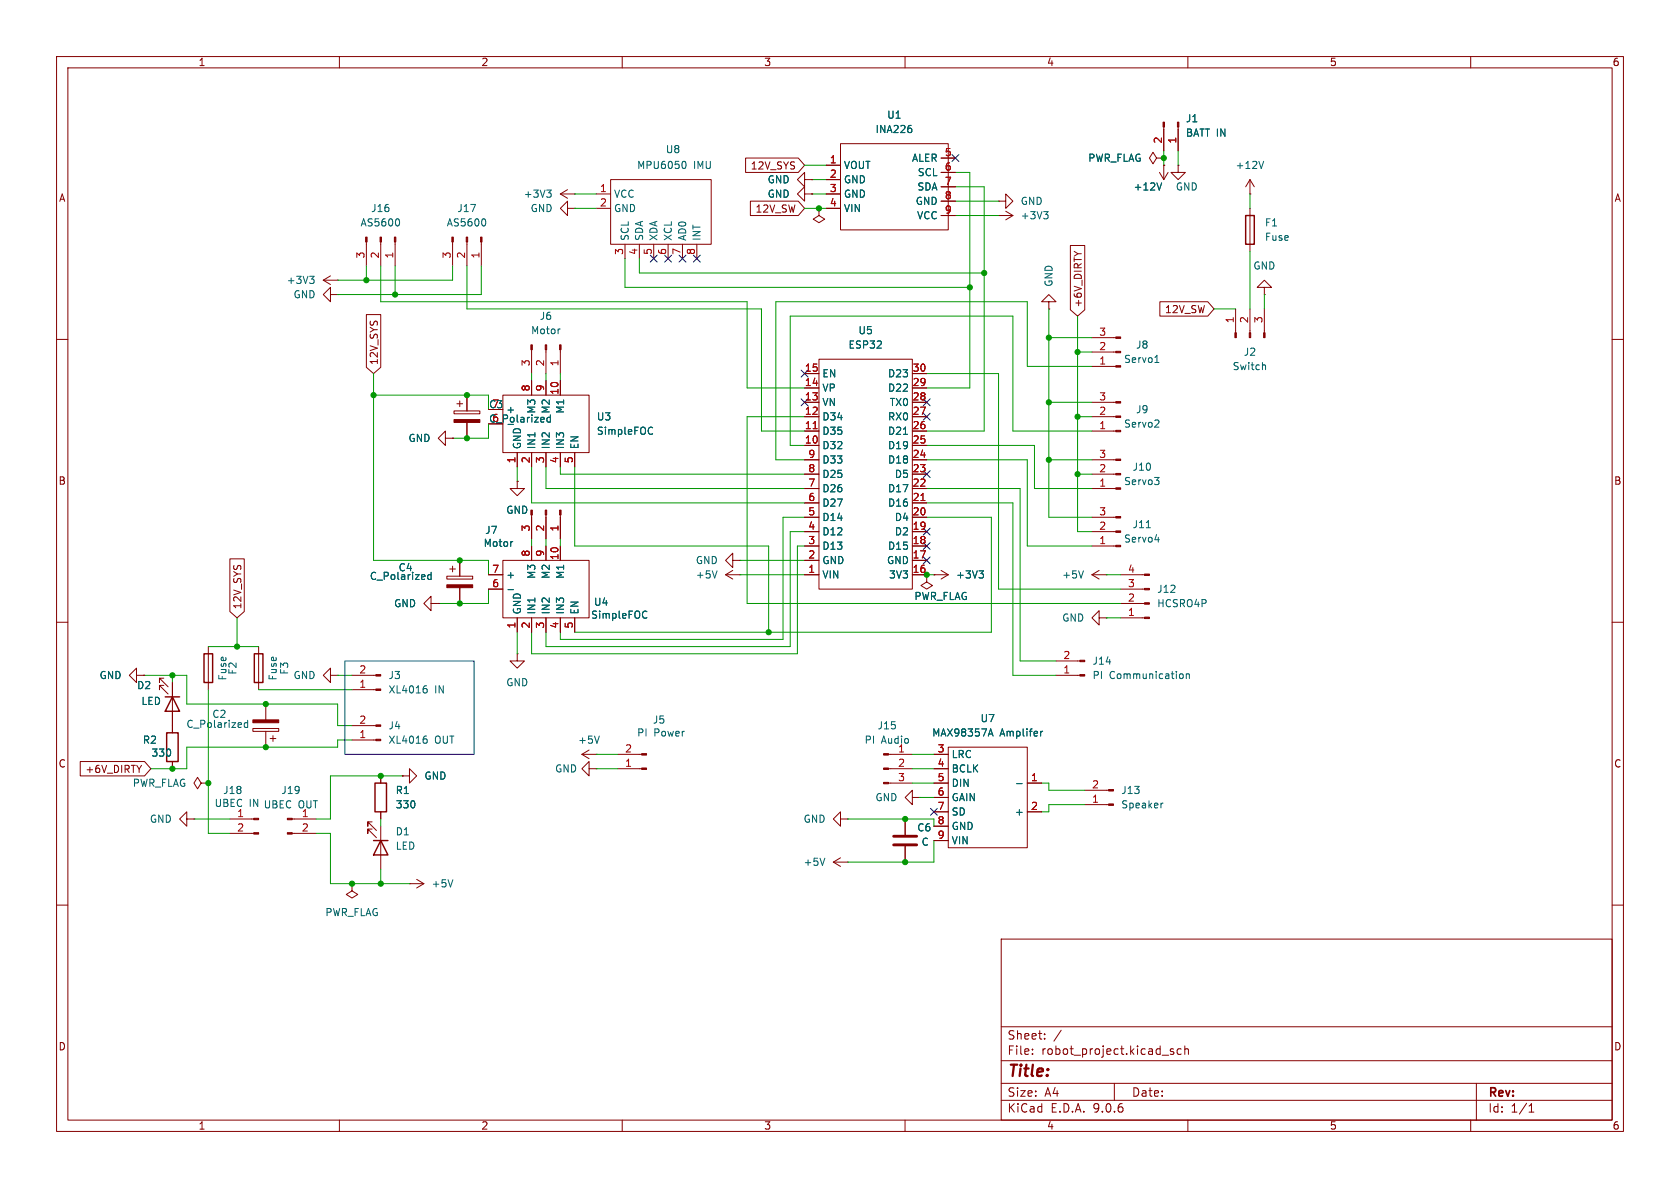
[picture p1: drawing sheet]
<svg xmlns="http://www.w3.org/2000/svg" width="297mm" height="210mm" viewBox="0 0 297 210" stroke-linecap="round" stroke-linejoin="round" font-family="sans-serif">
<g fill="none" stroke="#840000" stroke-width=".18">
<path d="M10 10h277v190h-277zM12 12h273v186h-273zM60 10v2M110 10v2M160 10v2M210 10v2M260 10v2M99.1 34.3h2.5M99.1 34.3l1.2 .8M100.3 36.8v-1.2l-1.2 1.2 1.2 1.3v-1.3h1.3M100.3 33.5l-1.2 .8M101.6 34.3h.1"/>
<path d="M101.6 36.8h.1M105.4 34.3h2.5M105.4 36.8h2.5M107.9 31.8h17.8v11.4h-17.8zM131.8 27.9h9.3l1.1 1.3-1.1 1.3h-9.3zM132.7 35.6h8.4l1.1 1.2-1.1 1.3h-8.4zM142.2 34.3v-1.3l-1.2 1.3 1.2 1.3v-1.3h1.3M142.2 31.8v-1.3l-1.2 1.3 1.2 1.2v-1.2h1.3M143.5 34.3h.1M143.5 31.8h.1M144.8 36.8v1.3l1 .6-1 .7-1-.7 1-.6M144.8 36.8h.1"/>
<path d="M146 29.2h2.6M146 31.8h2.6M146 34.3h2.6M146 36.8h2.6M148.6 25.4h19v15.2h-19zM166.4 27.9h2.5M166.4 30.5h2.5M166.4 33h2.5M166.4 35.6h2.5M166.4 38.1h2.5M176.5 38.1h.1M176.5 35.6h1.3v-1.3l1.3 1.3-1.3 1.2v-1.2"/>
<path d="M176.5 35.6h.1M176.5 38.1h2.6M177.8 37.3l1.3 .8M179.1 38.1l-1.3 .8M204.5 27.9l-.7-1-.6 1 .6 1.1 .7-1.1h1.2M205 30.5l.7 1.3M205.7 27.9h.1M205.7 29.2h.1M205.7 22.5v4.2M205.7 29.2v2.6M206.5 30.5l-.8 1.3M208.3 29.2v1.3h1.2l-1.2 1.3-1.3-1.3h1.3"/>
<path d="M208.3 29.2h.1M208.3 22.5v4.2M221 34.3h.1M221 31.8v2.5M221 36.8v7.7M221 31.8l-.8 1.2M221 31.8l.7 1.2M57.1 49.5l1.3 .8M57.1 49.5h2.6M58.4 52.1v-1.3l-1.3 1.3 1.3 1.2v-1.2h1.3M58.4 48.8l-1.3 .7M59.7 49.5h.1"/>
<path d="M59.7 52.1h.1M64.8 55.6h2.5v9.3l-1.3 1.1-1.2-1.1zM64.8 42.8v4.2M67.3 42.8v4.2M69.8 42.8v4.2M80 42.8v4.2M82.5 42.8v4.2M85.1 42.8v4.2M110.5 43.2v2.5M113 43.2v2.5M115.6 43.2v2.5M118.1 43.2v2.5"/>
<path d="M120.6 43.2v2.5M123.2 43.2v2.5M185.4 53.3h1.3l-1.3-1.2-1.3 1.2h1.3v1.3M185.4 54.6h.1M189.2 43.4h2.6v11.4l-1.3 1.1-1.3-1.1zM193 59.7h4.3M205 53.3h8.5l1.1 1.3-1.1 1.3h-8.5zM218.4 54.6v4.2M221 54.6v4.2M223.5 50.8h1.3l-1.3-1.3-1.3 1.3h1.3v1.3M223.5 52.1h.1M223.5 54.6v4.2"/>
<path d="M10 60h2M78.7 77.5v-1.3l-1.2 1.3 1.2 1.2v-1.2h1.3M80 77.5h.1M80.3 72.6h4.5v.6h-4.5zM80.8 71.4h1M81.3 70.9v1M82.5 69.9v2.7M82.5 74.7v2.8M88.9 69.9h15.2v10.1h-15.2zM94 61.8v4.2M94 67.3v2.6M96.5 61.8v4.2"/>
<path d="M96.5 67.3v2.6M99.1 61.8v4.2M99.1 67.3v2.6M142.2 78.7h2.6M142.2 76.2h2.6M142.2 73.7h2.6M142.2 71.1h2.6M142.2 68.6h2.6M142.2 66h2.6M144.8 63.5h16.5v40.6h-16.5zM161.3 78.7h2.5M161.3 76.2h2.5"/>
<path d="M161.3 73.7h2.5M161.3 71.1h2.5M161.3 68.6h2.5M161.3 66h2.5M193 76.2h4.3M193 73.7h4.3M193 71.1h4.3M193 64.8h4.3M193 62.2h4.3M285 60h2M40.6 98.8h2.6v9.3l-1.3 1.1-1.3-1.1zM81.3 99.1v2.8"/>
<path d="M88.9 99.1h15.2v10.1h-15.2zM91.4 85.1v1.3h1.3l-1.3 1.2-1.2-1.2h1.2M91.4 85.1h.1M91.4 80v2.6M94 80v2.6M94 91v4.3M94 96.5v2.6M96.5 80v2.6M96.5 91v4.3M96.5 96.5v2.6M99.1 80v2.6M99.1 91v4.3"/>
<path d="M99.1 96.5v2.6M101.6 80v2.6M129.5 99.1v-1.3l-1.2 1.3 1.2 1.2v-1.2h1.3M130.8 99.1h.1M142.2 96.5h2.6M142.2 94h2.6M142.2 91.4h2.6M142.2 99.1h2.6M142.2 88.9h2.6M142.2 86.4h2.6M142.2 83.8h2.6M142.2 81.3h2.6"/>
<path d="M161.3 96.5h2.5M161.3 94h2.5M161.3 91.4h2.5M161.3 99.1h2.5M161.3 88.9h2.5M161.3 86.4h2.5M161.3 83.8h2.5M161.3 81.3h2.5M193 96.5h4.3M193 94h4.3M193 91.4h4.3M193 86.4h4.3"/>
<path d="M193 83.8h4.3M193 81.3h4.3M10 110h2M24.1 119.4v-1.3l-1.2 1.3 1.2 1.3v-1.3h1.3M25.4 119.4h.1M29 119.9h-.8v.8v-.8l1.5 1.5M36.8 114.3v7.6M45.7 114.3v7.6M58.4 119.4v-1.3l-1.3 1.3 1.3 1.3v-1.3h1.3M59.7 119.4h.1M62.2 119.4h4.2M76.2 106.7v-1.3l-1.3 1.3 1.3 1.3v-1.3h1.3"/>
<path d="M77.5 106.7h.1M79 101.9h4.6v.5h-4.6zM79.5 100.6h1M80 100.1v1M81.3 103.9v2.8M86.4 101.6h2.5M86.4 104.1h2.5M91.4 115.6v1.2h1.3l-1.3 1.3-1.2-1.3h1.2M91.4 115.6h.1M91.4 109.2v2.6M94 109.2v2.6M96.5 109.2v2.6"/>
<path d="M99.1 109.2v2.6M101.6 109.2v2.6M128.3 101.6l1.2 .8M128.3 101.6h2.5M129.5 100.8l-1.2 .8M130.8 101.6h.1M142.2 101.6h2.6M161.3 101.6h2.5M163.8 101.6v1.3l1 .6-1 .6-1-.6 1-.6M163.8 101.6h.1M165.1 101.6h.1M165.1 101.6h2.5"/>
<path d="M166.4 100.8l1.2 .8M167.6 101.6l-1.2 .8M186.7 119.4h4.2M186.7 116.8h4.2M193 101.6h2.6M193 101.6l1.3 .8M194.3 109.2v-1.2l-1.3 1.2 1.3 1.3v-1.3h1.3M194.3 100.8l-1.3 .8M195.6 109.2h.1M195.6 101.6h.1M198.1 101.6h4.2M198.1 109.2h4.2"/>
<path d="M198.1 106.7h4.2M198.1 104.1h4.2M285 110h2M14.2 134.6h11.4l1.1 1.3-1.1 1.3h-11.4zM29 121.2h-.8v.7v-.7l1.5 1.5M30.5 120.7v8.8M30.5 134.6v1.3M35.6 138.4l-.7-1-.6 1 .6 1 .7-1h1.2M36.8 138.4h.1M44.7 128.8h4.6v.5h-4.6zM47 124.5v2.8M47 129.3v2.8"/>
<path d="M47.8 130.6h1M48.3 130v1.1M62.2 121.9h4.2M62.2 130.8h4.2M62.2 128.3h4.2M67.3 137.2v1.2M71.1 137.2h1.3v-1.3l1.3 1.3-1.3 1.2v-1.2M71.1 137.2h.1M102.9 133.4h2.5M102.9 133.4l1.2 .7M104.1 135.9v-1.3l-1.2 1.3 1.2 1.3v-1.3h1.3M104.1 132.6l-1.2 .8"/>
<path d="M105.4 135.9h.1M105.4 133.4h.1M109.2 133.4h4.2M109.2 135.9h4.2M157.1 133.4h4.2M157.1 135.9h4.2M157.1 138.4h4.2M165.1 133.4h2.5M165.1 135.9h2.5M165.1 138.4h2.5M167.6 132.1h14v17.8h-14zM181.6 138.4h2.5"/>
<path d="M191.8 139.7h4.2M33 144.8v-1.3l-1.3 1.3 1.3 1.3v-1.3h1.3M34.3 144.8h.1M40.6 144.8h4.3M40.6 147.3h4.3M51.7 144.8h4.2M51.7 147.3h4.2M62.2 156.2v1.3l1 .6-1 .7-1-.7 1-.6M62.2 156.2h.1M65.8 145.3h-.8v.8v-.8l1.5 1.5M65.8 146.6h-.8v.7v-.7l1.5 1.5M67.3 143.5v1.3"/>
<path d="M67.3 146.1v7.6M72.4 156.2h.1M72.4 156.2h2.5M73.7 155.4l1.2 .8M74.9 156.2l-1.2 .8M147.3 152.4l1.3 .8M147.3 152.4h2.6M148.6 144.8v-1.3l-1.3 1.3 1.3 1.3v-1.3h1.3M148.6 151.6l-1.3 .8M149.9 152.4h.1M149.9 144.8h.1M160 144.8v2.8"/>
<path d="M160 149.6v2.8M161.3 141v-1.3l-1.3 1.3 1.3 1.2v-1.2h1.3M162.6 141h.1M165.1 141h2.5M165.1 143.5h2.5M165.1 146.1h2.5M165.1 148.6h2.5M181.6 143.5h2.5M191.8 142.2h4.2M10 160h2M177 166h108v32h-108zM285 160h2"/>
<path d="M60 198v2M110 198v2M160 198v2M177 194.5h108M177 191.5h108M177 187.5h108M177 181.5h108M182.5 186.3v.1M182.5 185.5v.1M184.7 183.6v.1M184.7 182.8v.1M187.6 182.1l-1.3 2"/>
<path d="M197 191.5v3M207.5 185.5l-.4-.1-.2 .2 .1 .2 .5 .2v.3h-.6M208.8 185.5l-.4-.1-.3 .3v.4l.1 .2h.6M209.5 185.5l.2-.1 .3 .1 .1 .9M209.5 184.9v1.5M210 198v2M260 198v2M261 191.5v6.5M270.3 196.6h.9M270.3 195.5l.4-.4v1.5"/>
</g>
<g fill="none" stroke="#006464" stroke-width=".18">
<path d="M70.5 38.7l.1 .5-.1 .7M85.7 38.7l.2 .5-.2 .7M96.7 33.6h.7l-.4 .5M97.2 34.1l.2 .2v.3l-.2 .3M120.9 28.5a.68 .68 0 0 1 .4 .7 .68 .68 0 0 1-.4 .6M161.1 22.7l.1 .2-.1 .5M184.5 37.4h.8l-.4 .5M185 37.9l.3 .2v.3l-.3 .3M205.4 32.3l-.5 1.3M223.4 28.5l-.4 1.3M54.7 48.8h.8l-.4 .5M55.3 49.3l.2 .3v.3l-.2 .2"/>
<path d="M98.9 58.2h.1M97.3 73.4v1.2M97.3 73.8h-.4l-.2 .2 .1 .6h.5M115 75.5l.4 .1M115.4 76.7l-.4 .1M159.7 76.8h.7M204.2 64.1h.7M204.4 63l.1-.2v1.3M204.7 74.2l.2 .3-.1 .3-.7 .7h.8M223.4 64.5l.3 .2v.6M90.5 95.7h.1M202.7 93.3h.7"/>
<path d="M204.1 84.4h.8l-.4 .5M204.2 95.4h.8M204.8 84.9l.1 .2-.1 .5M76.2 101.2v1.2M76.2 101.6h-.3l-.3 .2 .1 .6h.5M89.8 104.2h1M114 108l.4 .1M114.4 109.2l-.4 .1M126.8 100.9l-.5 1.3M173.1 100.9h.8l-.5 .5M173.6 101.4l.3 .2v.3l-.3 .3M191.5 100.9l-.4 1.3"/>
<path d="M208.8 119.1l.3 .1 .1 .2-.1 .4-.3 .2M209.7 119.2l.2-.1 .3 .1 .1 .8M209.7 119.1v.9M43.8 127.3v1.3M43.8 127.8l-.4-.1-.2 .3 .1 .5h.5M75 121.7h.3l.2 .3v.4l-.5 .1M75 130.6h.3l.2 .2v.5l-.5 .1M75.2 121.2h.2M75.2 130.1h.2M106 130.1l-.5 1.3M174.8 129.8h.6M175.1 128.8l.5 1.3"/>
<path d="M179.7 138.5h1M184 129.3v.8M184.3 129.3l-.3 .2M80.1 155.5l-.5 1.3M145.8 151.7l-.4 1.3M205.6 142l-.3 .1"/>
</g>
<g fill="#840000" stroke="#840000" stroke-width=".18">
<path d="M202.3 109.1h.9v.2h-.9z"/>
<path d="M202.3 106.6h.9v.2h-.9z"/>
<path d="M202.3 104h.9v.3h-.9z"/>
<path d="M202.3 101.5h.9v.2h-.9z"/>
<path d="M69.7 41.9h.3v.9h-.3z"/>
<path d="M67.2 41.9h.2v.9h-.2z"/>
<path d="M64.6 41.9h.3v.9h-.3z"/>
<path d="M190.9 119.3h.9v.2h-.9z"/>
<path d="M190.9 116.7h.9v.3h-.9z"/>
<path d="M197.3 96.4h.8v.2h-.8z"/>
<path d="M197.3 93.9h.8v.2h-.8z"/>
<path d="M197.3 91.3h.8v.3h-.8z"/>
<path d="M208.2 21.6h.2v.9h-.2z"/>
<path d="M205.6 21.6h.3v.9h-.3z"/>
<path d="M85 41.9h.2v.9h-.2z"/>
<path d="M82.4 41.9h.3v.9h-.3z"/>
<path d="M79.9 41.9h.2v.9h-.2z"/>
<path d="M197.3 86.2h.8v.3h-.8z"/>
<path d="M197.3 83.7h.8v.2h-.8z"/>
<path d="M197.3 81.2h.8v.2h-.8z"/>
<path d="M197.3 76.1h.8v.2h-.8z"/>
<path d="M197.3 73.5h.8v.3h-.8z"/>
<path d="M197.3 71h.8v.2h-.8z"/>
<path d="M218.3 58.8h.3v.9h-.3z"/>
<path d="M220.9 58.8h.2v.9h-.2z"/>
<path d="M223.4 58.8h.2v.9h-.2z"/>
<path d="M197.3 64.6h.8v.3h-.8z"/>
<path d="M197.3 62.1h.8v.3h-.8z"/>
<path d="M197.3 59.6h.8v.2h-.8z"/>
<path d="M44.9 144.7h.8v.2h-.8z"/>
<path d="M44.9 147.2h.8v.2h-.8z"/>
<path d="M44.7 127.3h4.6v.5h-4.6z"/>
<path d="M50.8 144.7h.9v.2h-.9z"/>
<path d="M50.8 147.2h.9v.2h-.9z"/>
<path d="M196 142.1h.8v.3h-.8z"/>
<path d="M196 139.6h.8v.2h-.8z"/>
<path d="M156.2 133.2h.9v.3h-.9z"/>
<path d="M156.2 135.8h.9v.2h-.9z"/>
<path d="M156.2 138.3h.9v.3h-.9z"/>
<path d="M66.4 121.8h.9v.2h-.9z"/>
<path d="M66.4 119.3h.9v.2h-.9z"/>
<path d="M66.4 130.7h.9v.2h-.9z"/>
<path d="M66.4 128.1h.9v.3h-.9z"/>
<path d="M113.4 135.8h.9v.2h-.9z"/>
<path d="M113.4 133.2h.9v.3h-.9z"/>
<path d="M80.3 74.2h4.5v.5h-4.5z"/>
<path d="M98.9 61h.3v.8h-.3z"/>
<path d="M96.4 61h.2v.8h-.2z"/>
<path d="M93.9 61h.2v.8h-.2z"/>
<path d="M98.9 90.2h.3v.8h-.3z"/>
<path d="M96.4 90.2h.2v.8h-.2z"/>
<path d="M93.9 90.2h.2v.8h-.2z"/>
<path d="M79 103.4h4.6v.5h-4.6z"/>
</g>
<path d="M143.8 75.8h.7M162.8 88.5h.7" fill="none" stroke="#a90000" stroke-width=".18"/>
<path d="M220.2 38.1h1.5v5.1h-1.5zM36.1 115.6h1.5v5.1h-1.5zM45 115.6h1.5v5.1h-1.5zM29.2 123.2h2.5M29.5 129.5h2v5.1h-2zM30.5 123.2l1.2 2.5h-2.5zM66.3 138.4h2v5.1h-2zM66 148.6h2.6M67.3 148.6l1.3 2.5h-2.6z" fill="none" stroke="#840000" stroke-width=".25"/>
<path d="M158 147.8h4.1M158 149.4h4.1" fill="none" stroke="#840000" stroke-width=".51"/>
<g fill="none" stroke="#009600" stroke-width=".18">
<path d="M101.6 36.8h3.8M101.6 34.3h3.8M142.2 36.8h3.8M142.2 29.2h3.8M143.5 34.3h2.5M143.5 31.8h2.5M168.9 33h5.1v43.2h-10.2M168.9 30.5h2.5v38.1h-7.6M168.9 35.6h7.6M168.9 38.1h7.6M205.7 26.7v2.5M208.3 26.7v2.5"/>
<path d="M221 34.3v2.5M64.8 47v2.5M67.3 47v6.3h64.8v15.3h10.1M69.8 47v5.1M80 47v2.5h-20.3M82.5 47v7.6h52.1v21.6h7.6M85.1 47v5.1h-25.4M110.5 45.7v5.1h60.9M113 45.7v2.6h61M185.4 54.6v36.8h7.6M185.4 59.7h7.6M190.5 55.9v38.1h2.5"/>
<path d="M214.6 54.6h3.8M221 44.5v10.1M223.5 52.1v2.5M66 66v33.1h20.4v2.5M66 69.9h20.4v2.5M86.4 74.9v2.6h-6.4M94 66v1.3M96.5 66v1.3M99.1 66v1.3M142.2 73.7h-10.1v33h66M163.8 78.7h19.1v7.7h10.1M163.8 66h12.7v38.1h21.6"/>
<path d="M185.4 71.1h7.6M190.5 73.7h2.5M190.5 62.2h2.5M193 64.8h-11.4v-11.5h-44.4v28h5M193 76.2h-13.9v-20.3h-39.4v22.8h2.5M91.4 82.6v2.5M94 82.6v6.3h48.2M94 95.3v1.2M96.5 82.6v3.8h45.7M96.5 95.3v1.2M99.1 82.6v1.2h43.1M99.1 95.3v1.2"/>
<path d="M101.6 82.6v13.9h34.3v15.3M130.8 99.1h11.4M142.2 96.5h-1.2v19.1h-47v-3.8M142.2 94h-2.5v20.3h-43.2v-2.5M142.2 91.4h-3.8v21.6h-39.3v-1.2M163.8 86.4h16.5v30.4h6.4M163.8 91.4h11.5v20.4h-73.7M163.8 88.9h15.3v30.5h7.6M163.8 81.3h17.8v15.2h11.4M185.4 81.3h7.6M190.5 83.8h2.5M25.4 119.4h7.6v5.1h26.7v3.8h2.5"/>
<path d="M30.5 119.4v1.3M36.8 114.3h8.9M41.9 109.2v5.1M59.7 119.4h2.5M86.4 104.1v2.6h-8.9M91.4 111.8v3.8M130.8 101.6h11.4M163.8 101.6h1.3M195.6 101.6h2.5M195.6 109.2h2.5M36.8 121.9v25.4h3.8M45.7 121.9h16.5"/>
<path d="M62.2 130.8h-2.5v1.3h-26.7v3.8h-6.3M71.1 137.2h-12.7v7.6h-2.5M105.4 135.9h3.8M105.4 133.4h3.8M161.3 135.9h3.8M161.3 133.4h3.8M161.3 138.4h3.8M184.1 138.4h1.3v1.3h6.4M34.3 144.8h6.3M55.9 147.3h2.5v8.9h14M67.3 144.8v1.3M67.3 153.7v2.5"/>
<path d="M149.9 144.8h15.2v1.3M162.6 141h2.5M165.1 148.6v3.8h-15.2M191.8 142.2h-6.4v1.3h-1.3"/>
</g>
<g fill="none" stroke="#000084" stroke-width=".18">
<path d="M168.3 27.3l1.2 1.2M169.5 27.3l-1.2 1.2M115 45.1l1.2 1.2M116.2 45.1l-1.2 1.2M117.5 45.1l1.2 1.2M118.7 45.1l-1.2 1.2M120 45.1l1.3 1.2M121.3 45.1l-1.3 1.2M122.6 45.1l1.2 1.2M123.8 45.1l-1.2 1.2M141.6 65.4l1.2 1.2M141.6 70.5l1.2 1.2"/>
<path d="M142.8 65.4l-1.2 1.2M142.8 70.5l-1.2 1.2M163.2 70.5l1.2 1.2M163.2 73.1l1.2 1.2M164.4 70.5l-1.2 1.2M164.4 73.1l-1.2 1.2M163.2 98.5l1.2 1.2M163.2 95.9l1.2 1.2M163.2 93.4l1.2 1.2M163.2 83.2l1.2 1.2M164.4 98.5l-1.2 1.2M164.4 95.9l-1.2 1.2"/>
<path d="M164.4 93.4l-1.2 1.2M164.4 83.2l-1.2 1.2M164.5 142.9l1.2 1.2M165.7 142.9l-1.2 1.2"/>
</g>
<path d="M61 116.8h22.8v16.6h-22.8z" fill="none" stroke="#0000c2" stroke-width=".18"/>
<g fill="#009600" stroke="#009600" stroke-width=".18">
<circle cx="64.8" cy="49.5" r=".46"/>
<circle cx="69.8" cy="52.1" r=".46"/>
<circle cx="82.5" cy="69.9" r=".46"/>
<circle cx="82.5" cy="77.5" r=".46"/>
<circle cx="66" cy="69.9" r=".46"/>
<circle cx="30.5" cy="119.4" r=".46"/>
<circle cx="30.5" cy="135.9" r=".46"/>
<circle cx="47" cy="132.1" r=".46"/>
<circle cx="41.9" cy="114.3" r=".46"/>
<circle cx="36.8" cy="138.4" r=".46"/>
<circle cx="47" cy="124.5" r=".46"/>
<circle cx="81.3" cy="99.1" r=".46"/>
<circle cx="81.3" cy="106.7" r=".46"/>
<circle cx="67.3" cy="156.2" r=".46"/>
<circle cx="67.3" cy="137.2" r=".46"/>
<circle cx="62.2" cy="156.2" r=".46"/>
<circle cx="135.9" cy="111.8" r=".46"/>
<circle cx="160" cy="152.4" r=".46"/>
<circle cx="160" cy="144.8" r=".46"/>
<circle cx="190.5" cy="83.8" r=".46"/>
<circle cx="190.5" cy="62.2" r=".46"/>
<circle cx="190.5" cy="73.7" r=".46"/>
<circle cx="185.4" cy="71.1" r=".46"/>
<circle cx="185.4" cy="81.3" r=".46"/>
<circle cx="205.7" cy="27.9" r=".46"/>
<circle cx="163.8" cy="101.6" r=".46"/>
<circle cx="174" cy="48.3" r=".46"/>
<circle cx="185.4" cy="59.7" r=".46"/>
<circle cx="171.4" cy="50.8" r=".46"/>
<circle cx="144.8" cy="36.8" r=".46"/>
</g>
<text font-size="2.8" fill="#840000" x="178" y="190.9">Title:</text>
<g font-size="2.1" fill="#840000">
<text x="178" y="184">Sheet:</text>
<text x="178" y="186.7">File:</text>
<text x="184.1" y="186.7">robot_project.kicad_sch</text>
<text x="178" y="196.9">KiCad</text>
<text x="178" y="194.1">Size:</text>
<text x="184.7" y="194.1">A4</text>
<text x="185.7" y="196.9">E.D.A.</text>
<text x="193.3" y="196.9">9.0.6</text>
<text x="200" y="194.1">Date:</text>
<text x="263" y="194.3">Rev:</text>
<text x="263" y="196.9">Id:</text>
<text x="267.1" y="196.9">1/1</text>
</g>
<g font-size="1.8" fill="#840000">
<text x="35" y="11.9">1</text>
<text x="85" y="11.9">2</text>
<text x="135" y="11.9">3</text>
<text x="185" y="11.9">4</text>
<text x="235" y="11.9">5</text>
<text x="285" y="11.9">6</text>
<text x="10.3" y="35.9">A</text>
<text x="132.6" y="30.2">12V_SYS</text>
<text x="285.3" y="35.9">A</text>
<text x="133.5" y="37.8">12V_SW</text>
<text x="191.5" y="54.5" transform="rotate(-90 191.5 54.5)">+6V_DIRTY</text>
<text x="205.9" y="55.6">12V_SW</text>
<text x="67" y="64.6" transform="rotate(-90 67 64.6)">12V_SYS</text>
<text x="10.3" y="85.9">B</text>
<text x="285.3" y="85.9">B</text>
<text x="42.9" y="107.8" transform="rotate(-90 42.9 107.8)">12V_SYS</text>
<text x="10.3" y="135.9">C</text>
<text x="15" y="136.8">+6V_DIRTY</text>
<text x="285.3" y="135.9">C</text>
<text x="10.3" y="185.9">D</text>
<text x="285.3" y="185.9">D</text>
<text x="35" y="199.9">1</text>
<text x="85" y="199.9">2</text>
<text x="135" y="199.9">3</text>
<text x="185" y="199.9">4</text>
<text x="235" y="199.9">5</text>
<text x="285" y="199.9">6</text>
</g>
<g font-size="1.8" fill="#006464">
<text x="154.7" y="23.7">INA226</text>
<text x="156.7" y="21.2">U1</text>
<text x="209.6" y="21.8">J1</text>
<text x="117.6" y="27.3">U8</text>
<text x="161.1" y="28.8">ALER</text>
<text x="192.3" y="28.8">PWR_FLAG</text>
<text x="209.6" y="24.4">BATT IN</text>
<text x="92.5" y="35.2">+3V3</text>
<text x="108.5" y="35.2">VCC</text>
<text x="112.5" y="30.1">MPU6050</text>
<text x="122.6" y="30.1">IMU</text>
<text x="135.6" y="35.2">GND</text>
<text x="135.6" y="32.6">GND</text>
<text x="149.1" y="30.1">VOUT</text>
<text x="149.1" y="32.6">GND</text>
<text x="149.1" y="35.2">GND</text>
<text x="162.1" y="33.9">SDA</text>
<text x="162.2" y="31.3">SCL</text>
<text x="200.3" y="33.9">+12V</text>
<text x="207.8" y="33.9">GND</text>
<text x="218.3" y="30.1">+12V</text>
<text x="63.6" y="40.2">AS5600</text>
<text x="65.5" y="37.7">J16</text>
<text x="78.9" y="40.2">AS5600</text>
<text x="80.8" y="37.7">J17</text>
<text x="93.7" y="37.7">GND</text>
<text x="108.5" y="37.7">GND</text>
<text x="149.1" y="37.7">VIN</text>
<text x="161.8" y="36.4">GND</text>
<text x="162" y="39">VCC</text>
<text x="180.3" y="36.4">GND</text>
<text x="180.3" y="39">+3V3</text>
<text x="223.5" y="40.2">F1</text>
<text x="111.4" y="42.7" transform="rotate(-90 111.4 42.7)">SCL</text>
<text x="113.9" y="42.7" transform="rotate(-90 113.9 42.7)">SDA</text>
<text x="116.4" y="42.7" transform="rotate(-90 116.4 42.7)">XDA</text>
<text x="119" y="42.7" transform="rotate(-90 119 42.7)">XCL</text>
<text x="121.5" y="42.7" transform="rotate(-90 121.5 42.7)">AD0</text>
<text x="124.1" y="42.7" transform="rotate(-90 124.1 42.7)">INT</text>
<text x="221.5" y="47.9">GND</text>
<text x="223.5" y="42.8">Fuse</text>
<text x="50.6" y="50.4">+3V3</text>
<text x="51.8" y="52.9">GND</text>
<text x="186.3" y="50.8" transform="rotate(-90 186.3 50.8)">GND</text>
<text x="93.8" y="59.3">Motor</text>
<text x="95.3" y="56.7">J6</text>
<text x="151.7" y="59.3">U5</text>
<text x="149.9" y="61.8">ESP32</text>
<text x="198.6" y="64.4">Servo1</text>
<text x="200.7" y="61.8">J8</text>
<text x="217.8" y="65.6">Switch</text>
<text x="219.8" y="63.1">J2</text>
<text x="145.3" y="72">VN</text>
<text x="145.3" y="69.4">VP</text>
<text x="145.3" y="66.9">EN</text>
<text x="156.9" y="69.4">D22</text>
<text x="156.9" y="66.9">D23</text>
<text x="157.2" y="72">TX0</text>
<text x="86.4" y="72.4">C3</text>
<text x="86.4" y="74.9">C_Polarized</text>
<text x="86.9" y="72.1">7</text>
<text x="86.9" y="74.7">6</text>
<text x="89.4" y="73.3">+</text>
<text x="94.8" y="73.2" transform="rotate(-90 94.8 73.2)">M3</text>
<text x="97.4" y="73.2" transform="rotate(-90 97.4 73.2)">M2</text>
<text x="99.9" y="73.2" transform="rotate(-90 99.9 73.2)">M1</text>
<text x="105.4" y="77.1">SimpleFOC</text>
<text x="105.4" y="74.5">U3</text>
<text x="145.3" y="77.1">D35</text>
<text x="145.3" y="74.5">D34</text>
<text x="156.9" y="77.1">D21</text>
<text x="156.9" y="74.5">RX0</text>
<text x="198.6" y="75.8">Servo2</text>
<text x="200.7" y="73.3">J9</text>
<text x="72.1" y="78.3">GND</text>
<text x="92.3" y="79.5" transform="rotate(-90 92.3 79.5)">GND</text>
<text x="94.8" y="79.5" transform="rotate(-90 94.8 79.5)">IN1</text>
<text x="97.4" y="79.5" transform="rotate(-90 97.4 79.5)">IN2</text>
<text x="99.9" y="79.5" transform="rotate(-90 99.9 79.5)">IN3</text>
<text x="102.5" y="79.5" transform="rotate(-90 102.5 79.5)">EN</text>
<text x="145.3" y="82.1">D33</text>
<text x="145.3" y="79.6">D32</text>
<text x="156.9" y="82.1">D18</text>
<text x="156.9" y="79.6">D19</text>
<text x="200.1" y="83.4">J10</text>
<text x="145.3" y="89.8">D27</text>
<text x="145.3" y="87.2">D26</text>
<text x="145.3" y="84.7">D25</text>
<text x="156.9" y="89.8">D16</text>
<text x="156.9" y="87.2">D17</text>
<text x="158.1" y="84.7">D5</text>
<text x="198.6" y="86">Servo3</text>
<text x="85.7" y="94.6">J7</text>
<text x="89.4" y="91">GND</text>
<text x="145.3" y="94.8">D12</text>
<text x="145.3" y="92.3">D14</text>
<text x="158.1" y="94.8">D2</text>
<text x="158.1" y="92.3">D4</text>
<text x="200.1" y="93.6">J11</text>
<text x="70.4" y="101.2">C4</text>
<text x="85.4" y="96.9">Motor</text>
<text x="122.9" y="99.9">GND</text>
<text x="145.3" y="99.9">GND</text>
<text x="145.3" y="97.4">D13</text>
<text x="156.7" y="99.9">GND</text>
<text x="156.9" y="97.4">D15</text>
<text x="198.6" y="96.1">Servo4</text>
<text x="65.3" y="102.7">C_Polarized</text>
<text x="69.6" y="107.5">GND</text>
<text x="89.4" y="102.5">+</text>
<text x="94.8" y="102.4" transform="rotate(-90 94.8 102.4)">M3</text>
<text x="97.4" y="102.4" transform="rotate(-90 97.4 102.4)">M2</text>
<text x="99.9" y="102.4" transform="rotate(-90 99.9 102.4)">M1</text>
<text x="104.9" y="107.3">U4</text>
<text x="122.9" y="102.5">+5V</text>
<text x="145.3" y="102.5">VIN</text>
<text x="157.1" y="102.5">3V3</text>
<text x="161.6" y="106.3">PWR_FLAG</text>
<text x="168.9" y="102.5">+3V3</text>
<text x="187.7" y="102.5">+5V</text>
<text x="204.5" y="105">J12</text>
<text x="204.5" y="107.5">HCSRO4P</text>
<text x="92.3" y="108.7" transform="rotate(-90 92.3 108.7)">GND</text>
<text x="94.8" y="108.7" transform="rotate(-90 94.8 108.7)">IN1</text>
<text x="97.4" y="108.7" transform="rotate(-90 97.4 108.7)">IN2</text>
<text x="99.9" y="108.7" transform="rotate(-90 99.9 108.7)">IN3</text>
<text x="102.5" y="108.7" transform="rotate(-90 102.5 108.7)">EN</text>
<text x="104.4" y="109.6">SimpleFOC</text>
<text x="187.7" y="110.1">GND</text>
<text x="42" y="119.4" transform="rotate(-90 42 119.4)">F2</text>
<text x="51.2" y="119.4" transform="rotate(-90 51.2 119.4)">F3</text>
<text x="193" y="117.7">J14</text>
<text x="17.5" y="120.2">GND</text>
<text x="24.1" y="122">D2</text>
<text x="24.9" y="124.8">LED</text>
<text x="40.2" y="120.4" transform="rotate(-90 40.2 120.4)">Fuse</text>
<text x="49.1" y="120.4" transform="rotate(-90 49.1 120.4)">Fuse</text>
<text x="51.8" y="120.2">GND</text>
<text x="68.6" y="120.2">J3</text>
<text x="68.6" y="122.8">XL4016</text>
<text x="76.8" y="122.8">IN</text>
<text x="89.4" y="121.5">GND</text>
<text x="193" y="120.2">PI</text>
<text x="196.1" y="120.2">Communication</text>
<text x="25.2" y="131.7">R2</text>
<text x="32.9" y="128.9">C_Polarized</text>
<text x="37.4" y="127.1">C2</text>
<text x="68.6" y="129.1">J4</text>
<text x="68.6" y="131.7">XL4016</text>
<text x="76.8" y="131.7">OUT</text>
<text x="102.1" y="131.7">+5V</text>
<text x="112.5" y="130.4">PI</text>
<text x="115.3" y="128.1">J5</text>
<text x="115.6" y="130.4">Power</text>
<text x="152.8" y="131.7">PI</text>
<text x="155.1" y="129.1">J15</text>
<text x="155.8" y="131.7">Audio</text>
<text x="164.7" y="130.4">MAX98357A</text>
<text x="173.3" y="127.9">U7</text>
<text x="176.8" y="130.4">Amplifer</text>
<text x="26.7" y="134">330</text>
<text x="98" y="136.8">GND</text>
<text x="158.7" y="133.1">1</text>
<text x="168.1" y="134.2">LRC</text>
<text x="168.1" y="136.8">BCLK</text>
<text x="23.4" y="139.3">PWR_FLAG</text>
<text x="37.8" y="142.8">UBEC</text>
<text x="39.4" y="140.6">J18</text>
<text x="44" y="142.8">IN UBEC</text>
<text x="49.6" y="140.6">J19</text>
<text x="52.7" y="143.1">OUT</text>
<text x="69.9" y="140.6">R1</text>
<text x="69.9" y="143.1">330</text>
<text x="74.9" y="138">GND</text>
<text x="154.7" y="141.8">GND</text>
<text x="168.1" y="139.3">DIN</text>
<text x="168.1" y="141.8">GAIN</text>
<text x="198.1" y="140.6">J13</text>
<text x="198.1" y="143.1">Speaker</text>
<text x="26.4" y="145.6">GND</text>
<text x="53.3" y="144.5">1</text>
<text x="69.9" y="147.9">D1</text>
<text x="142" y="145.6">GND</text>
<text x="162.1" y="147.2">C6</text>
<text x="162.8" y="149.7">C</text>
<text x="168.1" y="144.4">SD</text>
<text x="168.1" y="146.9">GND</text>
<text x="168.1" y="149.5">VIN</text>
<text x="179.3" y="144.4">+</text>
<text x="69.9" y="150.4">LED</text>
<text x="142" y="153.3">+5V</text>
<text x="76.2" y="157.1">+5V</text>
<text x="57.4" y="162.2">PWR_FLAG</text>
</g>
<g font-size="1.8" fill="#a90000">
<text x="146.6" y="29">1</text>
<text x="166.9" y="27.7">5</text>
<text x="205.5" y="25.5" transform="rotate(-90 205.5 25.5)">2</text>
<text x="208" y="25.5" transform="rotate(-90 208 25.5)">1</text>
<text x="106" y="34">1</text>
<text x="146.6" y="31.5">2</text>
<text x="146.6" y="34">3</text>
<text x="166.9" y="30.2">6</text>
<text x="166.9" y="32.8">7</text>
<text x="166.9" y="35.3">8</text>
<text x="106" y="36.6">2</text>
<text x="146.6" y="36.6">4</text>
<text x="166.9" y="37.8">9</text>
<text x="64.5" y="45.8" transform="rotate(-90 64.5 45.8)">3</text>
<text x="67.1" y="45.8" transform="rotate(-90 67.1 45.8)">2</text>
<text x="69.6" y="45.8" transform="rotate(-90 69.6 45.8)">1</text>
<text x="79.8" y="45.8" transform="rotate(-90 79.8 45.8)">3</text>
<text x="82.3" y="45.8" transform="rotate(-90 82.3 45.8)">2</text>
<text x="84.8" y="45.8" transform="rotate(-90 84.8 45.8)">1</text>
<text x="110.2" y="45.2" transform="rotate(-90 110.2 45.2)">3</text>
<text x="112.8" y="45.2" transform="rotate(-90 112.8 45.2)">4</text>
<text x="115.3" y="45.2" transform="rotate(-90 115.3 45.2)">5</text>
<text x="117.9" y="45.2" transform="rotate(-90 117.9 45.2)">6</text>
<text x="120.4" y="45.2" transform="rotate(-90 120.4 45.2)">7</text>
<text x="122.9" y="45.2" transform="rotate(-90 122.9 45.2)">8</text>
<text x="194.2" y="59.4">3</text>
<text x="218.2" y="57.2" transform="rotate(-90 218.2 57.2)">1</text>
<text x="220.7" y="57.2" transform="rotate(-90 220.7 57.2)">2</text>
<text x="223.3" y="57.2" transform="rotate(-90 223.3 57.2)">3</text>
<text x="93.7" y="64.8" transform="rotate(-90 93.7 64.8)">3</text>
<text x="96.3" y="64.8" transform="rotate(-90 96.3 64.8)">2</text>
<text x="98.8" y="64.8" transform="rotate(-90 98.8 64.8)">1</text>
<text x="142.2" y="65.8">15</text>
<text x="161.2" y="65.8">30</text>
<text x="194.2" y="64.5">1</text>
<text x="194.2" y="62">2</text>
<text x="93.7" y="69.3" transform="rotate(-90 93.7 69.3)">8</text>
<text x="96.3" y="69.3" transform="rotate(-90 96.3 69.3)">9</text>
<text x="98.8" y="69.9" transform="rotate(-90 98.8 69.9)">10</text>
<text x="142.2" y="70.9">13</text>
<text x="142.2" y="68.3">14</text>
<text x="161.2" y="70.9">28</text>
<text x="161.2" y="68.3">29</text>
<text x="194.2" y="70.9">3</text>
<text x="142.2" y="75.9">11</text>
<text x="142.2" y="73.4">12</text>
<text x="161.2" y="75.9">26</text>
<text x="161.2" y="73.4">27</text>
<text x="194.2" y="75.9">1</text>
<text x="194.2" y="73.4">2</text>
<text x="91.2" y="82" transform="rotate(-90 91.2 82)">1</text>
<text x="93.7" y="82" transform="rotate(-90 93.7 82)">2</text>
<text x="96.3" y="82" transform="rotate(-90 96.3 82)">3</text>
<text x="98.8" y="82" transform="rotate(-90 98.8 82)">4</text>
<text x="101.3" y="82" transform="rotate(-90 101.3 82)">5</text>
<text x="142.2" y="78.5">10</text>
<text x="142.8" y="83.6">8</text>
<text x="142.8" y="81">9</text>
<text x="161.2" y="83.6">23</text>
<text x="161.2" y="81">24</text>
<text x="161.2" y="78.5">25</text>
<text x="194.2" y="83.6">2</text>
<text x="194.2" y="81">3</text>
<text x="142.8" y="88.6">6</text>
<text x="142.8" y="86.1">7</text>
<text x="161.2" y="88.6">21</text>
<text x="161.2" y="86.1">22</text>
<text x="194.2" y="86.1">1</text>
<text x="93.7" y="94.1" transform="rotate(-90 93.7 94.1)">3</text>
<text x="96.3" y="94.1" transform="rotate(-90 96.3 94.1)">2</text>
<text x="98.8" y="94.1" transform="rotate(-90 98.8 94.1)">1</text>
<text x="142.8" y="93.7">4</text>
<text x="142.8" y="91.2">5</text>
<text x="161.2" y="93.7">19</text>
<text x="161.2" y="91.2">20</text>
<text x="194.2" y="93.7">2</text>
<text x="194.2" y="91.2">3</text>
<text x="86.9" y="101.3">7</text>
<text x="93.7" y="98.5" transform="rotate(-90 93.7 98.5)">8</text>
<text x="96.3" y="98.5" transform="rotate(-90 96.3 98.5)">9</text>
<text x="98.8" y="99.1" transform="rotate(-90 98.8 99.1)">10</text>
<text x="142.8" y="101.3">1</text>
<text x="142.8" y="98.8">2</text>
<text x="142.8" y="96.3">3</text>
<text x="161.2" y="101.3">16</text>
<text x="161.2" y="98.8">17</text>
<text x="161.2" y="96.3">18</text>
<text x="194.2" y="96.3">1</text>
<text x="199.3" y="101.3">4</text>
<text x="86.9" y="103.9">6</text>
<text x="199.3" y="106.4">2</text>
<text x="199.3" y="103.9">3</text>
<text x="91.2" y="111.2" transform="rotate(-90 91.2 111.2)">1</text>
<text x="93.7" y="111.2" transform="rotate(-90 93.7 111.2)">2</text>
<text x="96.3" y="111.2" transform="rotate(-90 96.3 111.2)">3</text>
<text x="98.8" y="111.2" transform="rotate(-90 98.8 111.2)">4</text>
<text x="101.3" y="111.2" transform="rotate(-90 101.3 111.2)">5</text>
<text x="199.3" y="109">1</text>
<text x="63.4" y="119.1">2</text>
<text x="187.9" y="119.1">1</text>
<text x="187.9" y="116.6">2</text>
<text x="63.4" y="121.7">1</text>
<text x="63.4" y="130.6">1</text>
<text x="63.4" y="128">2</text>
<text x="110.4" y="135.6">1</text>
<text x="110.4" y="133.1">2</text>
<text x="158.7" y="135.6">2</text>
<text x="165.7" y="133.1">3</text>
<text x="165.7" y="135.6">4</text>
<text x="158.7" y="138.2">3</text>
<text x="165.7" y="138.2">5</text>
<text x="165.7" y="140.7">6</text>
<text x="165.7" y="143.3">7</text>
<text x="182.2" y="138.2">1</text>
<text x="182.2" y="143.3">2</text>
<text x="193" y="142">1</text>
<text x="193" y="139.4">2</text>
<text x="41.8" y="144.5">1</text>
<text x="41.8" y="147.1">2</text>
<text x="53.3" y="147.1">2</text>
<text x="165.7" y="145.8">8</text>
<text x="165.7" y="148.3">9</text>
</g>
</svg>
